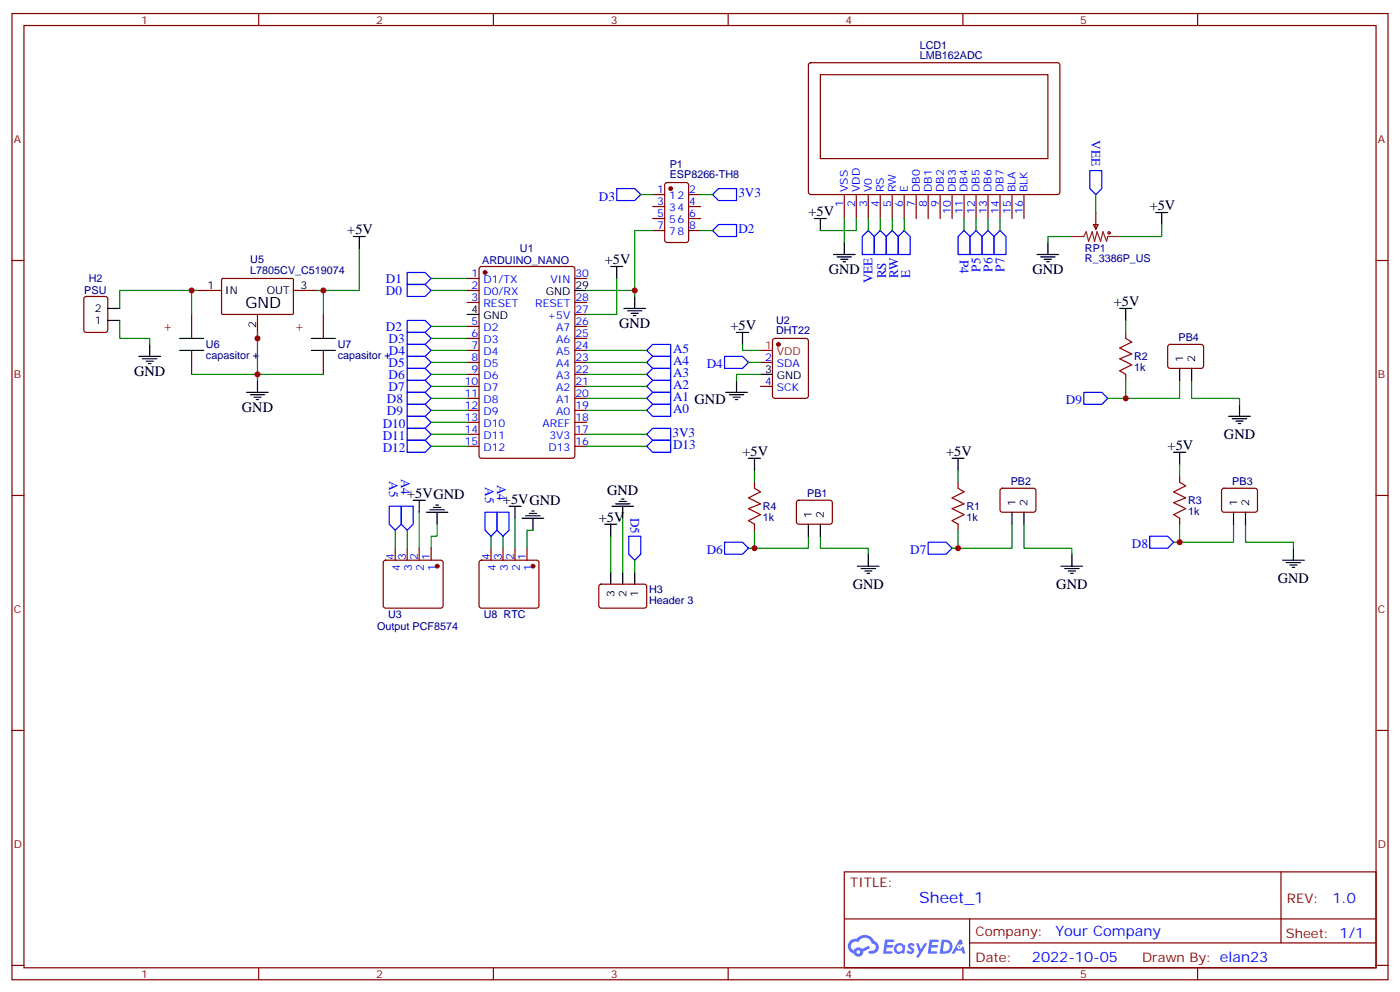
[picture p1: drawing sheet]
<svg xmlns="http://www.w3.org/2000/svg" width="412mm" height="292mm" viewBox="0 0 412 292" stroke-linecap="round" stroke-linejoin="round" font-family="sans-serif">
<g fill="none" stroke="#870000" stroke-width=".35">
<path d="M3.5 4h405.4v284.3h-405.4zM7.1 7.5h398.2v277.3h-398.2zM76.2 4v3.5M145.3 4v3.5M214.5 4v3.5M283.6 4v3.5M352.8 4v3.5M3.5 76.7h3.6M405.3 76.7h3.6M3.5 145.8h3.6M405.3 145.8h3.6M3.5 214.9h3.6"/>
<path d="M405.3 214.9h3.6M248.7 256.6h156.6v28.2h-156.6zM377.3 256.6v20.9M248.7 270.4h156.5M285.6 277.5h119.6M285.6 270.4v14.1M3.5 284.1h3.6M76.2 284.8v3.5M145.3 284.8v3.5M214.5 284.8v3.5M283.6 284.8v3.5M352.8 284.8v3.5"/>
<path d="M405.3 284.1h3.6"/>
</g>
<g fill="#5487ff">
<path d="M267.7 277.8a1.22 1.22 0 0 1 1.7 .2l-.4 .6a.47 .47 0 0 0-.3-.4 .47 .47 0 0 0-.5 .2l.1 .2a1.14 1.14 0 0 1 .8 1.8 1.14 1.14 0 0 1-1.9 0l-.2-.2 .5-.6 .7 .4a.29 .29 0 0 0 .3-.2 .29 .29 0 0 0-.2-.3 1.04 1.04 0 0 1-.6-1.7z"/>
<path d="M260.7 276.5h2.4l.3 .2-.2 .5h-1.8l-.1 .9h1.5l.3 .4-.3 .3h-1.6l-.2 1.1 1.7 .1 .2 .3-.2 .3-2.6 .1z"/>
<path d="M273.8 276.5h2.4l.3 .2-.1 .5h-1.8l-.2 .9h1.6l.3 .4-.4 .3h-1.6l-.1 1.1 1.7 .1 .2 .3-.2 .3-2.6 .1z"/>
<path d="M282.6 276.5h.7l.3 1.3-.6 .3a.69 .69 0 0 0-1 .3 .69 .69 0 0 0 .4 .9 .69 .69 0 0 0 .9-.6l.5-.3 .6 2.2h-.8l-.2-.8h-1.8l-.5 .8h-.8z"/>
<path d="M269.8 277.6h.8l.6 1.8 1.1-1.8h.9l-2.6 4.2h-.8l.9-1.6z"/>
<path d="M277.4 276.5l-.6 4.2h1.3a2.11 2.11 0 0 0 2.5-2.2 2.11 2.11 0 0 0-2.5-2zM278.1 277.2a1.39 1.39 0 0 1 1.7 1.5 1.39 1.39 0 0 1-1.8 1.2h-.3z"/>
<path d="M263.7 278.1a1.54 1.54 0 0 0-.1 2.2 1.54 1.54 0 0 0 2.2 .1l.6 .3 .3-2.3-.2-.3h-.4a1.49 1.49 0 0 0-2.4 0zM264 279.1a.94 .94 0 0 1 1.8 0 .94 .94 0 0 1-1.8 0z"/>
<path d="M250.4 276.9a2.18 2.18 0 0 0 1.1 3.7 1.44 1.44 0 0 0 1.6 .9 1.44 1.44 0 0 0 1.2-1.5l2-1-.5-.7-1.9 1a1.47 1.47 0 0 0-2.4 .4 1.39 1.39 0 0 1-.7-1.9 1.39 1.39 0 0 1 2-.5 2.12 2.12 0 0 1 2.2-1.3 2.12 2.12 0 0 1 1.9 1.7 1.14 1.14 0 0 1 1.1 1.4 1.14 1.14 0 0 1-1.7 .7 .43 .43 0 0 0-.5 .4 .43 .43 0 0 0 .4 .5 1.98 1.98 0 0 0 2.5-1.3 1.98 1.98 0 0 0-1.2-2.5 3.1 3.1 0 0 0-5.3-.7l-.9 .1zM252.3 280.2a.55 .55 0 0 1 1.1 0 .55 .55 0 0 1-1.1 0z"/>
<circle cx="282.6" cy="278.6" r=".26"/>
</g>
<g fill="none" stroke="#870000" stroke-width=".35">
<path d="M238.4 18.7l.4-.2h73l.4 .7-.1 37.6-.6 .5-72.9-.1-.5-.6v-37.4zM241.7 22h67v24.7h-67zM192.3 57.3h3.5M196 53.9l.5-.2h5.6l.7 .5v16.5l-.4 .6-5.9 .1-.7-.5v-16.5zM202.8 57.3h3.6M248.7 57.3v7M252.2 57.3v7M255.8 57.3v7M259.3 57.3v7M262.8 57.3v7M266.3 57.3v7M269.9 57.3v7"/>
<path d="M273.4 57.3v7M276.9 57.3v7M280.5 57.3v7M284 57.3v7M287.5 57.3v7M291 57.3v7M294.6 57.3v7M298.1 57.3v7M301.6 57.3v7M141.3 78.6l.5-.2h26.8l.7 .5v55.3l-.4 .6-27.1 .1-.6-.5-.1-55.3zM192.3 67.8h3.5M192.3 60.8h3.5"/>
<path d="M192.3 64.3h3.5M202.8 67.8h3.6M202.8 60.8h3.6M202.8 64.3h3.6M322.1 66.1h1.4l-.7 1.4zM322.8 62.5v5M24.9 87.4l.5-.2h5.6l.7 .5v9.4l-.4 .7h-5.9l-.7-.4v-9.5zM56.4 92.5v7.1M58.2 85.5h7.1M65.3 82.1l.3-.1h20.7l.1 .3v10.1l-.3 .1h-20.7l-.1-.3zM75.8 92.5v7.1M86.4 85.5h7.1"/>
<path d="M95.2 92.5v7.1M137.6 82h3.5M137.6 85.5h3.5M137.6 89h3.5M137.6 96.1h3.5M137.6 99.6h3.5M169.3 82h3.6M169.3 89h3.6M169.3 96.1h3.6M169.3 99.6h3.6M169.3 92.5h3.6M227.8 99.8l.4-.2h9.2l.7 .4v16.5l-.4 .7h-9.5l-.6-.4-.1-16.5z"/>
<path d="M331.6 97.8v1.8M56.4 103.1v7.1M95.2 103.1v7.1M137.6 103.1h3.5M137.6 106.6h3.5M137.6 110.2h3.5M137.6 113.7h3.5M137.6 117.2h3.5M169.3 103.1h3.6M169.3 106.6h3.6M169.3 110.2h3.6M169.3 113.7h3.6"/>
<path d="M169.3 117.2h3.6M224 106.6h3.5M224 113.7h3.5M331.6 110.2v1.7M344.2 101.6l.5-.2h9.4l.4 .7v5.9l-.7 .4-9.4-.1-.4-.6v-5.6zM137.6 120.8h3.5M137.6 124.3h3.5M137.6 127.8h3.5M137.6 131.3h3.5M169.3 120.8h3.6M169.3 124.3h3.6M169.3 127.8h3.6"/>
<path d="M169.3 131.3h3.6M222.2 141.9v1.8M222.2 154.3v1.7M234.8 147.4l.5-.2 9.4 .1 .5 .6-.1 5.9-.6 .5-9.5-.1-.4-.6v-5.7zM282.2 141.9v1.8M282.2 154.3v1.7M294.8 143.9l.5-.2h9.4l.5 .7-.1 5.9-.7 .4h-9.4l-.4-.7v-5.6zM347.5 140.2v1.7M347.5 152.5v1.8M360.1 143.9l.4-.2h9.5l.4 .7v5.9l-.7 .4h-9.4l-.5-.7v-5.6zM113.1 165.1l.5-.2h16.2l.5 .2 .2 .5v12.7l-.2 .5-.5 .2h-16.2l-.5-.3-.2-.4v-12.7zM116.4 161.3v3.6"/>
<path d="M119.9 161.3v3.6M123.5 161.3v3.6M127 161.3v3.6M141.3 165.1l.5-.2h16.2l.5 .2 .2 .5v12.7l-.2 .5-.5 .2h-16.2l-.5-.3-.2-.4v-12.7zM144.6 161.3v3.6M148.2 161.3v3.6M151.7 161.3v3.6M155.2 161.3v3.6M176.6 172.1l.5-.2 13 .1 .4 .6-.1 5.9-.6 .5-13-.1-.4-.6v-5.7z"/>
</g>
<g fill="#870000" stroke="#870000" stroke-width=".35">
<circle cx="142.9" cy="80.2" r=".53"/>
<circle cx="229.3" cy="101.4" r=".53"/>
<circle cx="197.6" cy="55.5" r=".53"/>
<circle cx="157" cy="166.6" r=".53"/>
<circle cx="128.8" cy="166.6" r=".53"/>
</g>
<g fill="none" stroke="#000" stroke-width=".35">
<path d="M104.1 69.6h3.5M105.8 69.6v3.5M179.9 78.4h3.5M181.7 78.4v3.6M239.9 64.3h3.5M241.7 64.3v3.5M245.5 74.9h6.4M246.6 75.6h4.2M247.6 76.3h2.2M248.4 77h.7M248.7 71.4v3.5M305.5 74.9h6.4"/>
<path d="M306.6 75.6h4.2M307.6 76.3h2.1M308.3 77h.7M308.7 71.4v3.5M340.4 62.5h3.6M342.2 62.5v3.6M31.7 90.8h3.6M31.7 94.3h3.6M52.9 99.6h7.1M91.7 99.6h7.1M137.6 92.5h3.5M169.3 85.5h3.6"/>
<path d="M183.8 90.8h6.3M184.9 91.5h4.2M185.9 92.2h2.1M186.6 92.9h.7M187 87.2v3.6M217 97.8h3.5M218.7 97.8v3.6M329.8 90.8h3.6M331.6 90.8v3.5M40.9 104.9h6.4M42 105.6h4.2M43 106.3h2.2"/>
<path d="M43.7 107h.7M44.1 101.4v3.5M52.9 103.1h7.1M72.7 115.5h6.3M73.7 116.2h4.3M74.8 116.9h2.1M75.5 117.6h.7M75.8 111.9v3.6M91.7 103.1h7.1M213.8 115.5h6.3M214.8 116.2h4.3M215.9 116.9h2.1"/>
<path d="M216.6 117.6h.7M217 111.9v3.6M224 110.2h3.5M347.5 108.4v3.5M351 108.4v3.5M365.1 119v3.5M220.5 134.9h3.5M222.2 134.9v3.5M280.5 134.9h3.5M282.2 134.9v3.5M345.7 133.1h3.5M347.5 133.1v3.5"/>
<path d="M361.9 122.5h6.4M363 123.2h4.2M364.1 123.9h2.1M364.8 124.6h.7M121.7 147.2h3.5M123.5 147.2v3.5M125.6 150.7h6.3M126.6 150h4.3M127.7 149.3h2.1M128.4 148.6h.7M128.8 150.7v3.6M149.9 149h3.6"/>
<path d="M151.7 149v3.5M153.8 152.5h6.4M154.9 151.8h4.2M155.9 151.1h2.1M156.6 150.4h.7M157 152.5v3.5M178.2 154.3h3.5M179.9 154.3v3.5M180.3 149h6.3M181.3 148.3h4.3M182.4 147.6h2.1M183.1 146.9h.7"/>
<path d="M183.4 149v3.5M238.1 154.3v3.5M241.7 154.3v3.5M298.1 150.7v3.6M301.6 150.7v3.6M363.4 150.7v3.6M366.9 150.7v3.6M179.9 168.4v3.5M183.4 168.4v3.5M187 168.4v3.5M252.6 166.6h6.3M253.6 167.3h4.3"/>
<path d="M254.7 168h2.1M255.4 168.7h.7M255.8 163.1v3.5M312.6 166.6h6.3M313.6 167.3h4.3M314.7 168h2.1M315.4 168.7h.7M315.7 163.1v3.5M377.8 164.9h6.4M378.9 165.6h4.2M379.9 166.3h2.2M380.6 167h.8"/>
<path d="M381 161.3v3.6"/>
</g>
<path d="M224 103.1h3.5" fill="none" stroke="#f00" stroke-width=".35"/>
<g fill="none" stroke="#00f" stroke-width=".35">
<path d="M181.7 55.5h5.3l1.7 1.8-1.7 1.7h-5.3zM209.9 57.3l1.8-1.8h5.3v3.5h-5.3zM321 50.2h3.6v5.3l-1.8 1.8-1.8-1.8zM209.9 67.8l1.8-1.7h5.3v3.5h-5.3zM255.8 67.8l1.7 1.8v5.3h-3.5v-5.3zM259.3 67.8l1.8 1.8v5.3h-3.6v-5.3zM262.8 67.8l1.8 1.8v5.3h-3.5v-5.3zM266.3 67.8l1.8 1.8v5.3h-3.5v-5.3zM282.2 69.6l1.8-1.8 1.8 1.8v5.3h-3.6zM287.5 67.8l1.8 1.8v5.3h-3.5v-5.3zM291 67.8l1.8 1.8v5.3h-3.5v-5.3zM294.6 67.8l1.7 1.8v5.3h-3.5v-5.3z"/>
<path d="M119.9 83.7h5.3l1.8 1.8-1.8 1.7h-5.3zM119.9 80.2h5.3l1.8 1.8-1.8 1.7h-5.3zM119.9 94.3h5.3l1.8 1.8-1.8 1.7h-5.3zM119.9 97.8h5.3l1.8 1.8-1.8 1.8h-5.3zM119.9 101.4h5.3l1.8 1.7-1.8 1.8h-5.3zM119.9 104.9h5.3l1.8 1.7-1.8 1.8h-5.3zM119.9 108.4h5.3l1.8 1.8-1.8 1.7h-5.3zM119.9 111.9h5.3l1.8 1.8-1.8 1.8h-5.3zM119.9 115.5h5.3l1.8 1.7-1.8 1.8h-5.3zM119.9 119h5.3l1.8 1.8-1.8 1.7h-5.3zM190.5 117.2l1.8-1.7h5.3v3.5h-5.3zM190.5 110.2l1.8-1.8h5.3v3.5h-5.3z"/>
<path d="M190.5 106.6l1.8-1.7h5.3v3.5h-5.3zM190.5 103.1l1.8-1.7h5.3v3.5h-5.3zM192.3 111.9h5.3v3.6h-5.3l-1.8-1.8zM213.4 104.9h5.3l1.8 1.7-1.8 1.8h-5.3zM319.3 115.5h5.3l1.7 1.7-1.7 1.8h-5.3zM119.9 122.5h5.3l1.8 1.8-1.8 1.7h-5.3zM119.9 126h5.3l1.8 1.8-1.8 1.8h-5.3zM119.9 129.6h5.3l1.8 1.7-1.8 1.8h-5.3zM190.5 120.8l1.8-1.8h5.3v3.5h-5.3zM190.5 131.3l1.8-1.7h5.3v3.5h-5.3zM190.5 127.8l1.8-1.8h5.3v3.6h-5.3zM114.7 149h3.5v5.3l-1.8 1.7-1.7-1.7z"/>
<path d="M118.2 149h3.5v5.3l-1.8 1.7-1.7-1.7zM142.9 150.7h3.5v5.3l-1.8 1.8-1.7-1.8zM146.4 150.7h3.5v5.3l-1.7 1.8-1.8-1.8zM185.2 157.8h3.5v5.3l-1.7 1.8-1.8-1.8zM213.4 159.6h5.3l1.8 1.7-1.8 1.8h-5.3zM273.4 159.6h5.3l1.8 1.7-1.8 1.8h-5.3zM338.7 157.8h5.3l1.7 1.8-1.7 1.7h-5.3z"/>
</g>
<g fill="none" stroke="#008700" stroke-width=".35">
<path d="M188.7 57.3h3.6M206.4 57.3h3.5M322.8 57.3v5.2M105.8 73.1v12.4h-12.3M192.3 67.8h-5.3v17.7M206.4 67.8h3.5M248.7 64.3v7.1M252.2 64.3v3.5h-10.5M255.8 64.3v3.5M259.3 64.3v3.5M262.8 64.3v3.5M266.3 64.3v3.5"/>
<path d="M284 64.3v3.5M287.5 64.3v3.5M291 64.3v3.5M294.6 64.3v3.5M315.7 69.6h-7v1.8M342.2 66.1v3.5h-12.4M35.3 94.3v5.3h8.8v1.8M56.4 85.5v7M58.2 85.5h-22.9v5.3M75.8 97.8v14.1M95.2 85.5v7M127 85.5h10.6"/>
<path d="M127 82h10.6M127 96.1h10.6M127 99.6h10.6M172.9 85.5h14.1v1.7M181.7 82v10.5h-8.8M331.6 94.3v3.5M56.4 110.2h38.8M127 117.2h10.6M127 113.7h10.6M127 110.2h10.6M127 106.6h10.6M127 103.1h10.6"/>
<path d="M172.9 117.2h17.6M172.9 113.7h17.6M172.9 110.2h17.6M172.9 106.6h17.6M172.9 103.1h17.6M218.7 101.4v1.7h5.3M220.5 106.6h3.5M224 110.2h-7v1.7M331.6 111.9v5.3M347.5 111.9v5.3h-21.2M351 111.9v5.3h14.1v1.8M127 120.8h10.6"/>
<path d="M127 124.3h10.6M127 127.8h10.6M127 131.3h10.6M172.9 120.8h17.6M172.9 127.8h17.6M172.9 131.3h17.6M222.2 138.4v3.5M282.2 138.4v3.5M347.5 136.6v3.6M116.4 156v5.3M119.9 156v5.3M123.5 150.7v10.6"/>
<path d="M128.8 154.3v3.5h-1.8v3.5M144.6 157.8v3.5M148.2 157.8v3.5M151.7 152.5v8.8M157 156h-1.8v5.3M179.9 157.8v10.6M183.4 152.5v15.9M222.2 156v5.3M238.1 157.8v3.5h-17.6M241.7 157.8v3.5h14.1v1.8M282.2 156v5.3M298.1 154.3v7h-17.6"/>
<path d="M301.6 154.3v7h14.1v1.8M347.5 154.3v5.3M363.4 154.3v5.3h-17.7M366.9 154.3v5.3h14.1v1.7M187 164.9v3.5"/>
</g>
<g fill="none" stroke="#a10000" stroke-width=".35">
<path d="M331.6 99.6l1.8 1-3.6 1.8 3.6 1.8-3.6 1.4 3.6 1.8-3.6 1.7 1.8 1.1M222.2 143.7l1.8 1-3.5 1.8 3.5 1.8-3.5 1.4 3.5 1.7-3.5 1.8 1.7 1.1M282.2 143.7l1.8 1-3.5 1.8 3.5 1.8-3.5 1.4 3.5 1.7-3.5 1.8 1.7 1.1M347.5 141.9l1.7 1.1-3.5 1.7 3.5 1.8-3.5 1.4 3.5 1.8-3.5 1.7 1.8 1.1"/>
<circle cx="326.7" cy="68.5" r=".35"/>
</g>
<path d="M315.7 69.6h3.6l.7-1.4 .7 2.8 1-2.8 .7 2.8 .7-2.8 1.1 2.8 .7-2.8 1.1 2.8 .3-1.4h3.5" fill="none" stroke="#8c2424" stroke-width=".35"/>
<g fill="#c00">
<circle cx="222.3" cy="161.3" r=".88"/>
<circle cx="282.2" cy="161.3" r=".88"/>
<circle cx="331.6" cy="117.2" r=".88"/>
<circle cx="347.5" cy="159.6" r=".88"/>
<circle cx="187" cy="85.5" r=".88"/>
<circle cx="75.8" cy="99.6" r=".88"/>
<circle cx="75.8" cy="110.2" r=".88"/>
<circle cx="95.3" cy="85.5" r=".88"/>
<circle cx="56.4" cy="85.5" r=".88"/>
</g>
<text font-size="4.6" x="72.3" y="90.8">GND</text>
<text font-size="4.6" fill="#00f" x="270.8" y="265.6">Sheet_1</text>
<g font-size="4.2">
<text x="238.1" y="63.6">+5V</text>
<text x="338.7" y="61.8">+5V</text>
<text x="102.3" y="68.9">+5V</text>
<text x="178.2" y="77.7">+5V</text>
<text x="244.1" y="80.5">GND</text>
<text x="304.1" y="80.5">GND</text>
<text x="328.1" y="90.1">+5V</text>
<text x="182.4" y="96.4">GND</text>
<text x="215.2" y="97.1">+5V</text>
<text x="39.5" y="110.5">GND</text>
<text x="71.3" y="121.1">GND</text>
<text x="360.5" y="129.2">GND</text>
<text x="218.7" y="134.2">+5V</text>
<text x="278.7" y="134.2">+5V</text>
<text x="344" y="132.4">+5V</text>
<text x="119.9" y="146.5">+5VGND</text>
<text x="148.2" y="148.3">+5VGND</text>
<text x="178.9" y="145.7">GND</text>
<text x="176.4" y="153.6">+5V</text>
<text x="251.2" y="173.3">GND</text>
<text x="311.2" y="173.3">GND</text>
<text x="376.4" y="171.6">GND</text>
</g>
<g font-size="4.2" fill="#00f">
<text x="392.5" y="265.8">1.0</text>
<text x="310.9" y="275.4">Your Company</text>
<text x="304" y="283.2">2022-10-05</text>
</g>
<g font-size="3.9" fill="#00f">
<text x="321.5" y="41.3" transform="rotate(90 321.5 41.3)">VEE</text>
<text x="176.4" y="59">D3</text>
<text x="217.5" y="58.1">3V3</text>
<text x="217.5" y="68.7">D2</text>
<text x="282.7" y="76.4" transform="rotate(90 282.7 76.4)">P4</text>
<text x="113.7" y="83.2">D1</text>
<text x="257" y="83.4" transform="rotate(-90 257 83.4)">VEE</text>
<text x="261.1" y="81.9" transform="rotate(-90 261.1 81.9)">RS</text>
<text x="264.6" y="81.9" transform="rotate(-90 264.6 81.9)">RW</text>
<text x="268.1" y="81.9" transform="rotate(-90 268.1 81.9)">E</text>
<text x="288.8" y="79.9" transform="rotate(-90 288.8 79.9)">P5</text>
<text x="292.3" y="79.9" transform="rotate(-90 292.3 79.9)">P6</text>
<text x="295.9" y="79.9" transform="rotate(-90 295.9 79.9)">P7</text>
<text x="113.7" y="86.7">D0</text>
<text x="113.7" y="97.3">D2</text>
<text x="114.5" y="100.8">D3</text>
<text x="114.5" y="107.9">D5</text>
<text x="114.5" y="104.4">D4</text>
<text x="198.3" y="107.4">A4</text>
<text x="198.3" y="103.9">A5</text>
<text x="114.5" y="111.4">D6</text>
<text x="198.3" y="110.9">A3</text>
<text x="208.2" y="108.4">D4</text>
<text x="114" y="118.5">D8</text>
<text x="114.5" y="115">D7</text>
<text x="198.3" y="118">A1 GND</text>
<text x="198.3" y="114.5">A2</text>
<text x="314" y="119">D9</text>
<text x="114" y="122">D9</text>
<text x="198.3" y="121.5">A0</text>
<text x="112.7" y="126">D10</text>
<text x="112.7" y="129.6">D11</text>
<text x="198.1" y="128.6">3V3</text>
<text x="112.7" y="133.1">D12</text>
<text x="198.3" y="132.1">D13</text>
<text x="114.7" y="141.5" transform="rotate(90 114.7 141.5)">A5</text>
<text x="118.2" y="140.9" transform="rotate(90 118.2 140.9)">A4</text>
<text x="142.9" y="143.3" transform="rotate(90 142.9 143.3)">A5</text>
<text x="146.4" y="142.7" transform="rotate(90 146.4 142.7)">A4</text>
<text x="185.7" y="152.3" transform="rotate(90 185.7 152.3)">D5</text>
<text x="333.4" y="161.3">D8</text>
<text x="208.2" y="163.1">D6</text>
<text x="268.1" y="163.1">D7</text>
</g>
<g font-size="3.9" fill="#f00">
<text x="48.5" y="94.7" transform="rotate(90 48.5 94.7)">+</text>
<text x="87.3" y="94.7" transform="rotate(90 87.3 94.7)">+</text>
</g>
<g font-size="3.9" fill="#800">
<text x="250.5" y="261.2">TITLE:</text>
<text x="379.1" y="265.8">REV:</text>
<text x="287.4" y="275.4">Company:</text>
<text x="378.7" y="276">Sheet: 1/1</text>
<text x="287.4" y="283">Date:</text>
<text x="336.4" y="283.1">Drawn By: elan23</text>
</g>
<g font-size="3.2" fill="#800">
<text x="41.6" y="7">1</text>
<text x="110.8" y="7">2</text>
<text x="179.9" y="7">3</text>
<text x="249.1" y="7">4</text>
<text x="318.2" y="7">5</text>
<text x="4.1" y="42.1">A</text>
<text x="405.9" y="42.1">A</text>
<text x="4.1" y="111.2">B</text>
<text x="405.9" y="111.2">B</text>
<text x="4.1" y="180.4">C</text>
<text x="405.9" y="180.4">C</text>
<text x="4.1" y="249.5">D</text>
<text x="405.9" y="249.5">D</text>
<text x="41.6" y="287.8">1</text>
<text x="110.8" y="287.8">2</text>
<text x="179.9" y="287.8">3</text>
<text x="249.1" y="287.8">4</text>
<text x="318.2" y="287.8">5</text>
</g>
<g font-size="3.2" fill="#000080">
<text x="270.9" y="17.4">LMB162ADC</text>
<text x="270.9" y="14.3">LCD1</text>
<text x="197.3" y="52.5">ESP8266-TH8</text>
<text x="197.3" y="49.3">P1</text>
<text x="73.7" y="77.5">U5</text>
<text x="142.1" y="77.7">ARDUINO_NANO</text>
<text x="153.2" y="74">U1</text>
<text x="319.6" y="77.2">R_3386P_US</text>
<text x="319.6" y="74">RP1</text>
<text x="26.1" y="83.1">H2</text>
<text x="73.7" y="80.6">L7805CV_C519074</text>
<text x="24.8" y="86.6">PSU</text>
<text x="228.6" y="95.2">U2</text>
<text x="228.6" y="98.4">DHT22</text>
<text x="347.2" y="100.3">PB4</text>
<text x="60.7" y="105.6">capasitor +</text>
<text x="60.7" y="102.5">U6</text>
<text x="99.5" y="105.6">capasitor +</text>
<text x="99.5" y="102.5">U7</text>
<text x="334.1" y="106.1">R2</text>
<text x="334.1" y="109.2">1k</text>
<text x="297.8" y="142.6">PB2</text>
<text x="363" y="142.6">PB3</text>
<text x="237.8" y="146.2">PB1</text>
<text x="350" y="148.4">R3</text>
<text x="224.7" y="153.3">1k</text>
<text x="224.7" y="150.2">R4</text>
<text x="284.7" y="153.3">1k</text>
<text x="284.7" y="150.2">R1</text>
<text x="350" y="151.5">1k</text>
<text x="191.2" y="177.6">Header 3</text>
<text x="191.2" y="174.4">H3</text>
<text x="111.1" y="185.4">Output PCF8574</text>
<text x="114.3" y="181.8">U3</text>
<text x="142.5" y="181.8">U8 RTC</text>
</g>
<g font-size="3.2" fill="#00f">
<text x="193.6" y="56.9">1</text>
<text x="197.1" y="58.7">12</text>
<text x="203" y="56.9">2</text>
<text x="249.8" y="56.6" transform="rotate(-90 249.8 56.6)">VSS</text>
<text x="253.3" y="56.6" transform="rotate(-90 253.3 56.6)">VDD</text>
<text x="256.8" y="56.6" transform="rotate(-90 256.8 56.6)">V0</text>
<text x="260.3" y="56.6" transform="rotate(-90 260.3 56.6)">RS</text>
<text x="263.9" y="56.6" transform="rotate(-90 263.9 56.6)">RW</text>
<text x="267.4" y="56.6" transform="rotate(-90 267.4 56.6)">E</text>
<text x="270.9" y="56.6" transform="rotate(-90 270.9 56.6)">DB0</text>
<text x="274.5" y="56.6" transform="rotate(-90 274.5 56.6)">DB1</text>
<text x="278" y="56.6" transform="rotate(-90 278 56.6)">DB2</text>
<text x="281.5" y="56.6" transform="rotate(-90 281.5 56.6)">DB3</text>
<text x="285" y="56.6" transform="rotate(-90 285 56.6)">DB4</text>
<text x="288.6" y="56.6" transform="rotate(-90 288.6 56.6)">DB5</text>
<text x="292.1" y="56.6" transform="rotate(-90 292.1 56.6)">DB6</text>
<text x="295.6" y="56.6" transform="rotate(-90 295.6 56.6)">DB7</text>
<text x="299.2" y="56.6" transform="rotate(-90 299.2 56.6)">BLA</text>
<text x="302.7" y="56.6" transform="rotate(-90 302.7 56.6)">BLK</text>
<text x="193.6" y="64">5</text>
<text x="193.6" y="60.4">3</text>
<text x="197.1" y="65.7">56</text>
<text x="197.1" y="62.2">34</text>
<text x="203" y="60.4">4</text>
<text x="203" y="64">6</text>
<text x="248.4" y="61" transform="rotate(-90 248.4 61)">1</text>
<text x="251.9" y="61" transform="rotate(-90 251.9 61)">2</text>
<text x="255.4" y="61" transform="rotate(-90 255.4 61)">3</text>
<text x="258.9" y="61" transform="rotate(-90 258.9 61)">4</text>
<text x="262.5" y="61" transform="rotate(-90 262.5 61)">5</text>
<text x="266" y="61" transform="rotate(-90 266 61)">6</text>
<text x="269.5" y="61" transform="rotate(-90 269.5 61)">7</text>
<text x="273" y="61" transform="rotate(-90 273 61)">8</text>
<text x="276.6" y="61" transform="rotate(-90 276.6 61)">9</text>
<text x="280.1" y="63.1" transform="rotate(-90 280.1 63.1)">10</text>
<text x="283.6" y="63.1" transform="rotate(-90 283.6 63.1)">11</text>
<text x="287.2" y="63.1" transform="rotate(-90 287.2 63.1)">12</text>
<text x="290.7" y="63.1" transform="rotate(-90 290.7 63.1)">13</text>
<text x="294.2" y="63.1" transform="rotate(-90 294.2 63.1)">14</text>
<text x="297.7" y="63.1" transform="rotate(-90 297.7 63.1)">15</text>
<text x="301.3" y="63.1" transform="rotate(-90 301.3 63.1)">16</text>
<text x="193.6" y="67.5">7</text>
<text x="197.1" y="69.3">78</text>
<text x="203" y="67.5">8</text>
<text x="138.9" y="81.6">1</text>
<text x="142.4" y="83.4">D1/TX</text>
<text x="162.2" y="83.4">VIN</text>
<text x="169.5" y="81.6">30</text>
<text x="138.9" y="85.1">2</text>
<text x="138.9" y="88.7">3</text>
<text x="142.4" y="86.9">D0/RX</text>
<text x="169.5" y="88.7">28</text>
<text x="138.9" y="95.7">5</text>
<text x="142.4" y="90.4">RESET</text>
<text x="157.7" y="90.4">RESET</text>
<text x="161.2" y="93.9">+5V</text>
<text x="169.5" y="95.7">26</text>
<text x="169.5" y="92.2">27</text>
<text x="138.9" y="99.2">6</text>
<text x="142.4" y="97.5">D2</text>
<text x="142.4" y="101">D3</text>
<text x="163.8" y="101">A6</text>
<text x="163.8" y="97.5">A7</text>
<text x="169.5" y="99.2">25</text>
<text x="138.9" y="102.8">7</text>
<text x="138.9" y="106.3">8</text>
<text x="142.4" y="104.5">D4</text>
<text x="163.8" y="104.5">A5</text>
<text x="169.5" y="106.3">23</text>
<text x="169.5" y="102.8">24</text>
<text x="225.3" y="106.3">2</text>
<text x="136.9" y="113.3">10</text>
<text x="138.9" y="109.8">9</text>
<text x="142.4" y="108.1">D5</text>
<text x="142.4" y="111.6">D6</text>
<text x="163.8" y="111.6">A3</text>
<text x="163.8" y="108.1">A4</text>
<text x="169.5" y="113.3">21</text>
<text x="169.5" y="109.8">22</text>
<text x="225.3" y="113.3">4</text>
<text x="228.8" y="108.1">SDA</text>
<text x="136.9" y="116.9">11</text>
<text x="142.4" y="115.1">D7</text>
<text x="142.4" y="118.6">D8</text>
<text x="163.8" y="118.6">A1</text>
<text x="163.8" y="115.1">A2</text>
<text x="169.5" y="116.9">20</text>
<text x="228.8" y="115.1">SCK</text>
<text x="136.9" y="120.4">12</text>
<text x="136.9" y="123.9">13</text>
<text x="142.4" y="122.2">D9</text>
<text x="142.4" y="125.7">D10</text>
<text x="159.8" y="125.7">AREF</text>
<text x="163.8" y="122.2">A0</text>
<text x="169.5" y="123.9">18</text>
<text x="169.5" y="120.4">19</text>
<text x="136.9" y="127.5">14</text>
<text x="136.9" y="131">15</text>
<text x="142.4" y="129.2">D11</text>
<text x="161.8" y="129.2">3V3</text>
<text x="169.5" y="131">16</text>
<text x="169.5" y="127.5">17</text>
<text x="142.4" y="132.8">D12</text>
<text x="161.6" y="132.8">D13</text>
<text x="116.1" y="164.7" transform="rotate(-90 116.1 164.7)">4</text>
<text x="119.6" y="164.7" transform="rotate(-90 119.6 164.7)">3</text>
<text x="123.1" y="164.7" transform="rotate(-90 123.1 164.7)">2</text>
<text x="126.6" y="164.7" transform="rotate(-90 126.6 164.7)">1</text>
<text x="144.3" y="164.7" transform="rotate(-90 144.3 164.7)">4</text>
<text x="147.8" y="164.7" transform="rotate(-90 147.8 164.7)">3</text>
<text x="151.3" y="164.7" transform="rotate(-90 151.3 164.7)">2</text>
<text x="154.9" y="164.7" transform="rotate(-90 154.9 164.7)">1</text>
<text x="117.8" y="168.2" transform="rotate(-90 117.8 168.2)">4</text>
<text x="121.4" y="168.2" transform="rotate(-90 121.4 168.2)">3</text>
<text x="124.9" y="168.2" transform="rotate(-90 124.9 168.2)">2</text>
<text x="128.4" y="168.2" transform="rotate(-90 128.4 168.2)">1</text>
<text x="146" y="168.2" transform="rotate(-90 146 168.2)">4</text>
<text x="149.6" y="168.2" transform="rotate(-90 149.6 168.2)">3</text>
<text x="153.1" y="168.2" transform="rotate(-90 153.1 168.2)">2</text>
<text x="156.6" y="168.2" transform="rotate(-90 156.6 168.2)">1</text>
</g>
<g font-size="3.2">
<text x="61.1" y="85.1">1</text>
<text x="66.3" y="86.5">IN</text>
<text x="78.6" y="86.5">OUT</text>
<text x="88.5" y="85.1">3</text>
<text x="160.7" y="86.9">GND</text>
<text x="169.5" y="85.1">29</text>
<text x="28" y="95.4">1</text>
<text x="28" y="91.8">2</text>
<text x="138.9" y="92.2">4</text>
<text x="142.4" y="93.9">GND</text>
<text x="75.5" y="96.7" transform="rotate(-90 75.5 96.7)">2</text>
<text x="348.5" y="106.6" transform="rotate(-90 348.5 106.6)">1</text>
<text x="352.1" y="106.6" transform="rotate(-90 352.1 106.6)">2</text>
<text x="225.3" y="109.8">3</text>
<text x="228.8" y="111.6">GND</text>
<text x="299.2" y="149" transform="rotate(-90 299.2 149)">1</text>
<text x="302.7" y="149" transform="rotate(-90 302.7 149)">2</text>
<text x="364.4" y="149" transform="rotate(-90 364.4 149)">1</text>
<text x="367.9" y="149" transform="rotate(-90 367.9 149)">2</text>
<text x="239.2" y="152.5" transform="rotate(-90 239.2 152.5)">1</text>
<text x="242.7" y="152.5" transform="rotate(-90 242.7 152.5)">2</text>
<text x="181" y="175.7" transform="rotate(-90 181 175.7)">3</text>
<text x="184.5" y="175.7" transform="rotate(-90 184.5 175.7)">2</text>
<text x="188" y="175.7" transform="rotate(-90 188 175.7)">1</text>
</g>
<g font-size="3.2" fill="#f00">
<text x="225.3" y="102.8">1</text>
<text x="228.8" y="104.5">VDD</text>
</g>
</svg>
